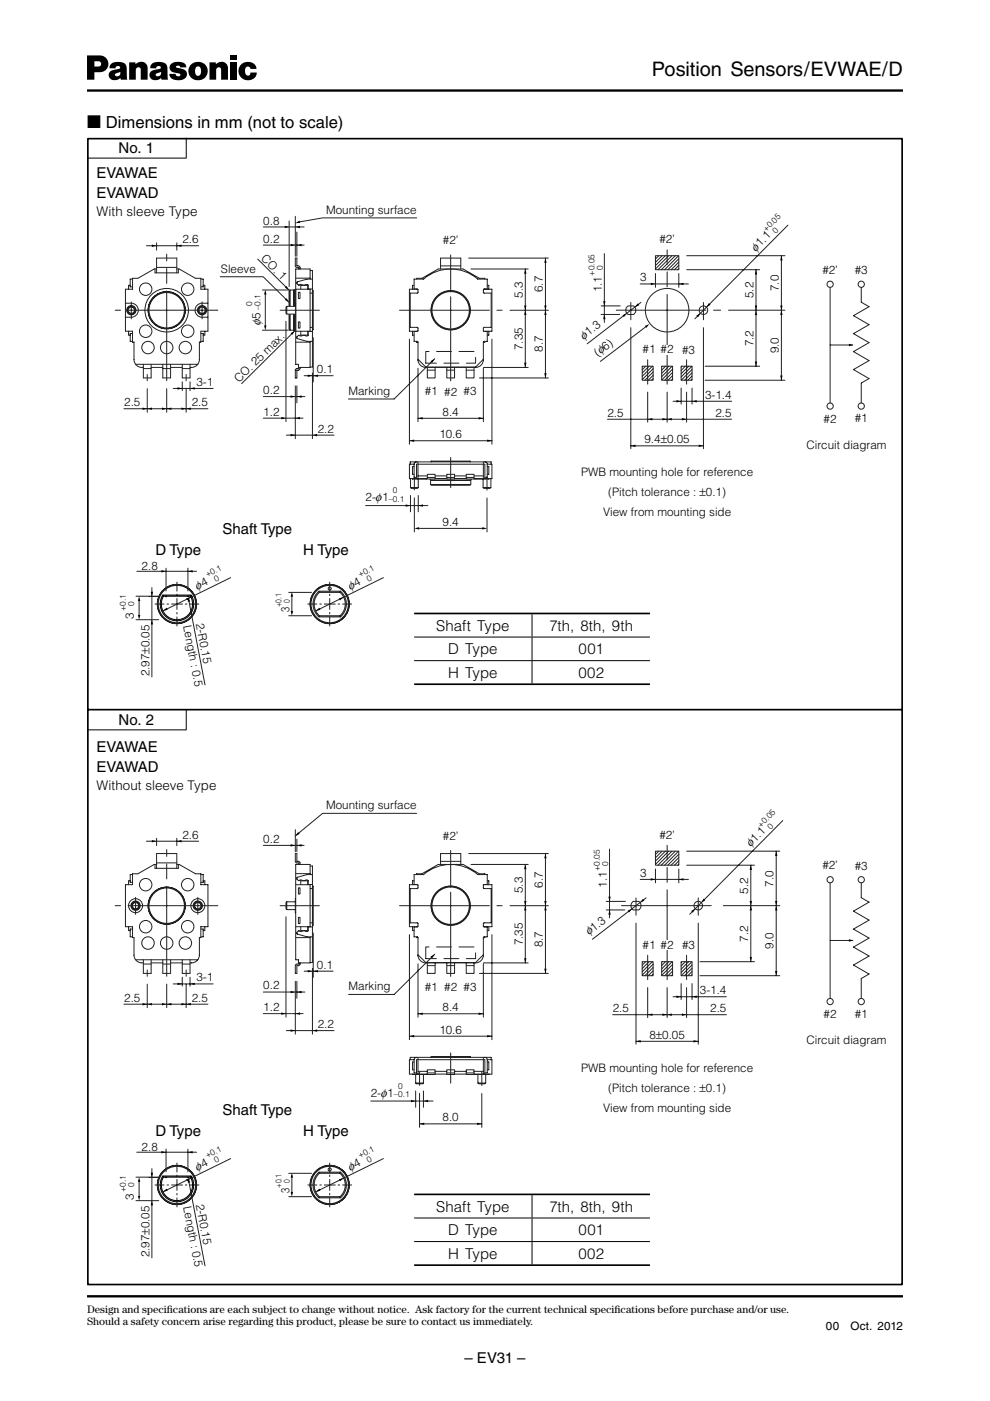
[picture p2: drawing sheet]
<svg xmlns="http://www.w3.org/2000/svg" width="210mm" height="297mm" viewBox="0 0 210 297" stroke-linecap="round" stroke-linejoin="round" font-family="sans-serif">
<path d="M18.5 19.2h173M18.5 274.8h173" fill="none" stroke="#000" stroke-width=".49"/>
<path d="M18.5 11.8h2.5a1.79 1.79 0 0 1 2 1.8 1.79 1.79 0 0 1-2 1.7h-1v-1.2h.6a.59 .59 0 0 0 .8-.4 .59 .59 0 0 0-.5-.7h-.9v3.9h-1.5zM23.5 13.6a2.6 2.6 0 0 1 3.2 .2l.3 3.1h-1.3l-.3-1 .1-.7-.2 .1a.82 .82 0 0 0-.9 .7 .64 .64 0 0 0 1-.1l.1 .6a1.3 1.3 0 0 1-1.7 .4 1.3 1.3 0 0 1-.6-1.6l.6-.4 1.2-.3a.36 .36 0 0 0 .5-.4 .36 .36 0 0 0-.6-.2l-.3 .1-.1 .4h-1.3l.1-.5zM27.4 13.2h1.3v.4a1.43 1.43 0 0 1 1.6-.5 1.43 1.43 0 0 1 1 1.4v2.4h-1.5v-2.1a.53 .53 0 0 0-.5-.6 .53 .53 0 0 0-.5 .7v2h-1.4zM32.1 13.6a2.6 2.6 0 0 1 3.2 .2l.4 3.1h-1.4l-.3-1 .1-.7-.1 .1a.82 .82 0 0 0-1 .7 .64 .64 0 0 0 1-.1l.1 .6a1.3 1.3 0 0 1-1.6 .4 1.3 1.3 0 0 1-.7-1.6l.6-.4 1.3-.3a.36 .36 0 0 0 .4-.4 .36 .36 0 0 0-.6-.2l-.3 .1-.1 .4h-1.2v-.5zM36.2 13.6a2.5 2.5 0 0 1 3.2 .1l.1 .6h-1.3a.4 .4 0 0 0-.4-.5 .4 .4 0 0 0-.4 .5l.9 .2a1.24 1.24 0 0 1 1.3 1.2 1.24 1.24 0 0 1-1.3 1.3 1.89 1.89 0 0 1-2.4-1.1v-.2h1.3a.47 .47 0 0 0 .5 .5 .47 .47 0 0 0 .5-.5l-.4-.2a1.59 1.59 0 0 1-1.9-1.2zM40.5 13.7a2.02 2.02 0 0 1 2.9 0 2.02 2.02 0 0 1-.1 2.9l-.8-.8a1.18 1.18 0 0 0-.5-1.7 1.18 1.18 0 0 0-.2 1.9l.2 .1 .5-.3 .8 .8a2.03 2.03 0 0 1-2.8-.2 2.03 2.03 0 0 1 0-2.7zM44.4 13.2h1.3l.1 .4a1.43 1.43 0 0 1 1.6-.5 1.43 1.43 0 0 1 .9 1.4v2.4h-1.4v-2.1a.53 .53 0 0 0-.6-.6 .53 .53 0 0 0-.5 .7v2h-1.4zM48.8 11.8h1.4v.9h-1.4zM48.8 13.2h1.4v3.7h-1.4zM51 13.8a1.88 1.88 0 0 1 2-.7 1.88 1.88 0 0 1 1.4 1.5h-1.3a.63 .63 0 0 0-.8-.5 .63 .63 0 0 0-.4 .9 .7 .7 0 0 0 .2 .8 .7 .7 0 0 0 .8 .1l.2-.5h1.3a1.95 1.95 0 0 1-1.7 1.6 1.95 1.95 0 0 1-2-1.2l-.1-1z" fill="#000"/>
<path d="M18.6 29.4h172.7v242.9h-172.7zM18.6 150.5h172.7" fill="none" stroke="#000" stroke-width=".35"/>
<g fill="none" stroke="#231f20" stroke-width=".21" stroke-dasharray="19 1.6 3.2 1.6">
<path d="M27.8 67.6v-3.6M42.8 67.6v-3.6M46.2 65.8h-21.8M84.7 65.8h21.8M95.6 61.9v-7.8M130.7 65.8h22.1M133.7 67.8v-3.7M149.1 67.8v-3.7M31.2 80.7v-1.3M35.3 80.7v-26.8M39.5 80.7v-1.3M95.6 80.8v-17.9"/>
<path d="M137.3 81.5v-5.2M141.4 81.5v-28.5M145.6 81.5v-5.2M87.9 103.9v-2.9M103.3 103.9v-2.9"/>
</g>
<g fill="none" stroke="#231f20" stroke-width=".21">
<path d="M28.1 59.2h-.5v1.6h.5M31 52.1h11.1M32.9 57v.9h4.9v-.9M33.2 57h-.5l-3.5 2h-1.1v2.3h-1.5v8.9h1.5v2.3h.3v3.7a1.69 1.69 0 0 0 2 1.7M33.2 51.5v1.5M33.2 57.9v-3.2h4.3v3.2M33.2 56.7h4.3M37.5 57h.5l3.4 2h1.2v2.3h1.5v8.9h-1.5v2.3h-.3v3.7a1.69 1.69 0 0 1-2 1.7M37.5 51.5v1.5M42.6 59.2h.5v1.6h-.5M55.8 52h8.7M62.6 45.9v8.4"/>
<path d="M62.6 54.7v1.7M62.7 59h3M62.9 49.2v5.1M62.9 54.7v1.7h.4M62.9 56.7h.4M65.7 57v2.2M88.3 59.2v-.2h1.1l3.5-2h5.3l3.5 2h1.1v.2M88.3 46.2h-19.9l-5.1 .9M93.4 57v-2.3h4.3v2.3M93.4 56.4h4.3M99.4 54.7h16.9M99.9 57h12.1"/>
<path d="M111.4 57v20.9M115.6 54.7v25.4M128.1 53.8v14.6M139 54.2h4.9v3h-4.9zM139 58v2.9M139.7 54.2l-.7 .7M140.4 54.2l-1.4 1.4M141.1 54.2l-2.1 2.1M141.8 54.2l-2.8 2.8M142.5 54.2l-3 3M143.2 54.2l-3 3M143.9 54.2l-3 3"/>
<path d="M143.9 58v2.9M143.9 57l-.2 .2M143.9 56.3l-.9 .9M143.9 55.6l-1.6 1.6M143.9 54.9l-2.3 2.3M145.6 54.2h20.8M145.6 57.2h15.5M160.3 57.2v20.4M165.7 54.2v26.4M167.1 47.7l-19.8 19.9M26.6 64.3a2.28 2.28 0 0 1 2.4 .6 1.48 1.48 0 0 1 .2 1.5 1.48 1.48 0 0 1-1.4 .9h-1.2M27.3 70.2v.9h.3"/>
<path d="M27.6 60.5h-.3v.8M28.1 70.7h-.5v1.7h.5M28.7 77.2h13.2M30.4 77.2v2.9h1.6v-2.9M30.4 78.1h1.6M32 77.9h2.5M34.5 77.2v2.9h1.7v-2.9M34.5 78.1h1.7M36.2 77.9h2.4M38.6 77.2v2.9h1.7v-2.9M38.6 78.1h1.7M42.6 70.7h.5v1.7h-.5"/>
<path d="M43.1 60.5h.3v.8M43.4 70.2v.9h-.3M44.1 64.3a2.28 2.28 0 0 0-2.5 .6 1.48 1.48 0 0 0-.1 1.5 1.48 1.48 0 0 0 1.3 .9h1.3M60.6 65.1l.2-.1v1.6l-.2-.2zM60.6 68.1v21.3M61.3 61.7l.2-.2v8.5l-.2-.2zM61.5 61.5h.8v8.5h-.8zM62.3 61.5l.4-.2v8.9l-.4-.2zM62.6 64.3v3M62.7 70.2h3M62.7 72.5h3M62.7 61.3h3"/>
<path d="M63.3 62h.3v1.3h-.3zM63.8 60.5h1.5v.8M64.5 79.7h6.1M65.3 70.2v.9h-1.5M65.7 61.3v9M65.7 72.4v5.5M66.2 79.1v13.9M66.4 71.6v9.4M86.8 71.9v22.3M87.5 70.2v.9h.3M87.8 60.5h-.3v.8M88.3 61.3h-1.5v8.9l1.5 .1"/>
<path d="M88.3 72.4v.1h.3M88.6 76.3a1.65 1.65 0 0 0 1.7 1.6h10.5a1.65 1.65 0 0 0 1.7-1.6M88.6 72.5l-.1-.1h-.7v-2.1l.8-.1v-.7l-1.6-.1v-7.3h1.5l.1-.1v-.7h-.8v-2.1h2a8.7 8.7 0 0 1 11.5 0h2v2.1h-.8v.7l.1 .1h1.5v7.3l-1.6 .1v.7l.8 .1v2.1h-.7l-.1 .1M88.6 72.5v3.9M88.6 78.1v11.3M88.6 76.2l1.7 1.6h10.5l1.7-1.6M90.6 77.9v2.2h1.7v-2.2M90.6 78.5h1.7M92.2 76.1l-8.6 8.5h-9.7M94.7 77.9v2.2h1.7v-2.2M94.7 78.5h1.7M98.9 77.9v2.2h1.6v-2.2"/>
<path d="M98.9 78.5h1.6M102.5 72.5v3.9M102.5 78.1v11.3M102.5 77.9h9.5M102.8 61.3h1.5v8.9l-1.5 .1M102.8 72.4v.1h-.3M103.3 60.5h.3v.8M103.6 70.2v.9h-.3M104.3 71.9v22.3M108.1 65.8h8.2M127.4 64.9h4.1M127.4 66.7h4"/>
<path d="M132.9 65.1l.3-.2h1.1a1.07 1.07 0 0 1 0 1.8h-1.1l-.4-.4a1.07 1.07 0 0 1 .1-1.2zM133.7 69.5v25.6M135.7 60.2h10.3M135.9 64.1l-11.4 8.8M136.2 77.6h2.3v3h-2.3zM136.2 77.6v.1M136.9 77.6l-.7 .8M137.6 77.6l-1.4 1.5M138.3 77.6l-2.1 2.2M138.5 79.6l-1.1 1M138.5 78.9l-1.8 1.7M138.5 78.2l-2.3 2.3"/>
<path d="M140.3 77.6h2.3v3h-2.3zM140.4 77.6l-.1 .2M141.1 77.6l-.8 .9M141.8 77.6l-1.5 1.6M142.5 77.6l-2.2 2.3M142.6 79.7l-1 .9M142.6 79l-1.7 1.6M142.6 78.3l-2.3 2.3M144.4 77.6h2.3v3h-2.3zM144.6 77.6l-.2 .2M145.3 77.6l-.9 .9M146 77.6l-1.6 1.6"/>
<path d="M146.7 77.6l-2.3 2.3M146.7 79.7l-.9 .9M146.7 79l-1.6 1.6M146.7 78.3l-2.3 2.3M149.1 69.5v25.6M149.5 77.6h11.6M154.5 65.8h11.9M176 73.1h4.8M176 60.9v24.5M182.6 60.9v3.2l1.7 .9-3.3 1.9 3.3 1.9-3.3 1.9 3.3 1.9-3.3 1.9 3.3 2-3.3 1.9 3.3 1.9-1.7 .9v4.2M26.3 86.7h17.8M31.2 82.4v5"/>
<path d="M35.3 82.4v5M36.7 82.4h8.5M38.6 80.9v1.9M39.5 82.4v5M40.3 80.9v1.9M55.8 84.1h8.8M55.8 88.7h8.5M60.7 92.3h10.1M62.6 81.8v11.2M62.9 81.8v3.6M86.8 93.4h17.5M87 98.4v-.5h17.1v.5"/>
<path d="M87.8 98.4h-1v3.1h3.8M87.8 98.9h-.3v1.7h.3M87.8 98.4v2.8h.5M88.3 97.9l-.3 .1-.2 .4M88.6 88.7h13.9M88.6 97.9v3.6M91.4 97.9v-.1h8.3v.1M101.7 80.1h14.6M102.5 97.9v3.6M102.8 97.9l.3 .1 .2 .4M103.3 98.4h1v3.1h-3.8M103.3 98.9h.3v1.7h-.3"/>
<path d="M103.3 98.4v2.8h-.5M128.8 88.9h26.3M133.7 94.5h15.4M137.3 83.1v6.4M138.5 80.3l-.4 .3M141.4 83.1v6.4M142.6 80.4l-.3 .2M142.7 85.1h12.4M144.4 82.3v3.4M145.6 83.1v6.4M146.7 82.3v3.4M146.7 80.4l-.2 .2"/>
<path d="M149.5 80.6h16.9M77.5 107.2h13.2M87 103.4h1.7l-.2 .1h-1.3zM87 101.6v1.8M87 105.1v3.4M87.5 101.5h2.9M87.9 105.6v7.2M88.3 101.5v-3.1h14.5v3.1M88.5 112h14.2M88.6 100.9h2M88.7 101.6v1.8M88.7 105.1v3.4"/>
<path d="M92.3 101.5h2.4M92.3 100.9h2.4M96.4 101.5h2.5M96.4 100.9h2.5M100.5 100.9h2M100.7 101.5h2.9M102.4 103.4h1.7l-.2 .1h-1.3zM102.4 101.6v1.8M103.3 105.6v7.2M104.1 101.6v1.8"/>
<circle cx="27.8" cy="65.8" r=".82"/>
<circle cx="27.8" cy="65.8" r=".99"/>
<circle cx="27.8" cy="65.8" r=".66"/>
<circle cx="30.9" cy="70.2" r="1.32"/>
<circle cx="30.9" cy="61.3" r="1.32"/>
<circle cx="31.4" cy="73.7" r="1.32"/>
<circle cx="35.3" cy="65.8" r="3.9"/>
<circle cx="35.3" cy="65.8" r="4.6"/>
<circle cx="35.3" cy="65.8" r="3.8"/>
<circle cx="35.3" cy="73.7" r="1.32"/>
<circle cx="39.3" cy="73.7" r="1.32"/>
<circle cx="39.8" cy="70.2" r="1.32"/>
<circle cx="39.8" cy="61.3" r="1.32"/>
<circle cx="42.8" cy="65.8" r=".66"/>
<circle cx="42.8" cy="65.8" r=".83"/>
<circle cx="42.8" cy="65.8" r=".99"/>
<circle cx="95.6" cy="65.8" r="4.1"/>
<circle cx="95.6" cy="65.8" r="4.2"/>
<circle cx="95.6" cy="65.8" r="4"/>
<circle cx="149.1" cy="65.8" r=".91"/>
<circle cx="176" cy="60.3" r=".66"/>
<circle cx="182.6" cy="60.3" r=".66"/>
<circle cx="176" cy="86.1" r=".66"/>
<circle cx="182.6" cy="86.1" r=".66"/>
</g>
<path d="M90.3 74.5h10.5v2.5h-10.5z" fill="none" stroke="#231f20" stroke-width=".21" stroke-dasharray="3.2 1.6"/>
<path d="M60.8 65h1.8v1.6h-1.8z" fill="#fff" stroke="#231f20" stroke-width=".21"/>
<g fill="none" stroke="#231f20" stroke-width=".21">
<path d="M62.6 56.4l.3 .3M62.6 54.7h.3M63.3 56.4l.3 .1v.5M63.3 56.7v.3M65.7 57h-3v20.2h.6v1l-.6 .1-.1 1.8h.3v-1.6l.5-.1 .2-.5M65.7 57.4h.5v20.4h-.5M66.2 59.2h-1.1l-2 .6-.2 .1v.2l.4 .4 .4-.2 .4 .2 1.1-.2 .1 .2v.8h.9M62.6 64.3h.1M62.6 67.3h.1M63.3 68.3h.3v1.3h-.3zM63.3 77.9h2.4M63.8 60.5v.8"/>
<path d="M63.8 70.2v.9M65.7 69.4h.5M65.7 62.1h.5M66.2 70.3h-.9v.8l-.2 .2-.4-.2h-.6l-.3 .2-.5-.2-.4 .3 .2 .4 2 .6h1.1M66.2 61.7h.2v8.2h-.2"/>
</g>
<path d="M140.1 73.2h2.7v2h-2.7z" fill="#fff"/>
<g fill="#000">
<path d="M32.2 51.9l1 .2-1 .3zM37.5 52.1l1-.2v.5zM60.4 47.9l1 .2-1 .3zM61.6 51.7l1 .3-1 .2zM62.6 47.3l.9-.5 .1 .5zM62.6 48.1l1-.2v.5zM62.9 52l1-.3v.5zM111.4 57l.2 1h-.5zM115.6 54.7l.3 1h-.5zM143.9 60.2l1-.2v.5zM160.3 57.2l.2 1h-.5zM165.7 54.2l.2 1h-.5z"/>
<path d="M56 69h.5l-.2 1zM56.3 61.4l.2 1h-.5zM60.7 63.2l.6 .9-.9-.5zM60.7 60.6l.6 .9-.9-.5zM61.6 70.6l.9-.5-.5 .9zM65.2 79.4l1 .3-1 .2zM66.4 79.7l1-.3v.5zM91.3 76.6l.9-.5-.6 .8zM111.1 64.8h.5l-.2 1zM111.1 76.9h.5l-.2 1zM111.4 65.8l.2 1h-.5zM115.4 64.8h.5l-.3 1z"/>
<path d="M115.4 79.1h.5l-.3 1zM115.6 65.8l.3 1h-.5zM127.9 63.9h.5l-.3 1zM128.1 66.7l.3 1h-.5zM132 66.8l.9-.4-.6 .8zM135.2 64.3l.3 .4-.9 .4zM136.7 69.1l1-.4-.7 .8zM138 60l1 .2-1 .3zM147.6 66.9l.9-.5-.5 .9zM150.3 64.3l.3 .3-.8 .5zM160 64.8h.5l-.2 1zM160 76.6h.5l-.2 1z"/>
<path d="M160.3 65.8l.2 1h-.5zM165.4 64.8h.5l-.2 1zM165.4 79.6h.5l-.2 1zM165.7 65.8l.2 1h-.5zM180 72.9l1 .2-1 .3zM30.2 86.4l1 .3-1 .2zM31.2 86.7l1-.3v.5zM34.3 86.4l1 .3-1 .2zM35.3 86.7l1-.3v.5zM37.6 82.1l1 .3-1 .2zM38.5 86.4l1 .3-1 .2zM39.5 86.7l1-.3v.5z"/>
<path d="M40.3 82.4l1-.3v.5zM59.6 88.4l1 .3-1 .2zM61.6 92l1 .3-1 .2zM61.6 83.8l1 .3-1 .2zM62.6 88.7l1-.3v.5zM62.9 84.1l1-.3v.5zM66.2 92.3l1-.3v.5zM86.8 93.4l1-.2v.5zM88.6 88.7l1-.3v.5zM101.5 88.4l1 .3-1 .2zM103.3 93.2l1 .2-1 .3zM133.7 94.5l1-.2v.5z"/>
<path d="M137.3 88.9l1-.3v.5zM140.4 88.6l1 .3-1 .2zM141.4 88.9l1-.3v.5zM143.4 84.8l1 .3-1 .2zM144.6 88.6l1 .3-1 .2zM146.7 85.1l1-.3v.5zM148.1 94.3l1 .2-1 .3zM86 106.9l1 .3-1 .2zM87.9 112l1-.2v.5zM88.7 107.2l1-.3v.5zM102.3 111.8l1 .2-1 .3z"/>
</g>
<g fill="none" stroke="#231f20" stroke-width=".21">
<path d="M46.7 58.7h9.1l5.5 5.4M54.6 54.9l6.7 6.6M55.8 48.1h8.7M61.3 46.9v13.9M55.6 70h5.5M55.6 61.5h5.5M56.3 62v7.4M62.5 70.1l-11.3 11.2M137.1 69.2l-9.8 7.4M91.1 101.5h8.9l-.2 .3h-8.5zM91.3 102.7h8.5l-.1 .2h-8.2zM91.3 101.8h8.5v.9h-8.5z"/>
<circle cx="141.4" cy="65.8" r="4.6"/>
</g>
<path d="M67.7 65.8h-8.3" fill="none" stroke="#231f20" stroke-width=".21" stroke-dasharray="19 1.6 3.2 1.6"/>
<g fill="#fff" stroke="#231f20" stroke-width=".21">
<path d="M94.7 100.6h1.7v1h-1.7z"/>
<path d="M98.9 100.6h1.6v1h-1.6z"/>
<path d="M90.6 100.6h1.7v1h-1.7z"/>
</g>
<g fill="none" stroke="#231f20" stroke-width=".21">
<path d="M90.6 101.2h1.7M94.7 101.2h1.7M98.9 101.2h1.6M31 178.4h11.1M33.2 177.7v1.6M37.5 177.7v1.6M55.8 179.2h8.7M62.6 175.9v4.7M62.9 177.9v2.7M88.3 172.4h-19.9l-5.8 4.8M166 174l-19.8 19.8M27.3 196.5v.8h.3"/>
<path d="M27.6 186.7h-.3v.9M28.1 197h-.5v1.6h.5M28.1 185.4h-.5v1.7h.5M32.9 183.3v.8h4.9v-.8M33.2 183.3h-.5l-3.5 2h-1.1v2.3h-1.5v8.9h1.5v2.3h.3v3.7a1.69 1.69 0 0 0 2 1.7M33.2 184.1v-3.1h4.3v3.1M33.2 182.9h4.3M37.5 183.3h.5l3.4 2h1.2v2.3h1.5v8.9h-1.5v2.3h-.3v3.7a1.69 1.69 0 0 1-2 1.7M42.6 197h.5v1.6h-.5M42.6 185.4h.5v1.7h-.5M43.1 186.7h.3v.9M43.4 196.5v.8h-.3"/>
<path d="M60.6 191.4l.2-.2v1.7l-.2-.2zM60.6 194.4v21.3M60.8 192.9h1.8M60.8 191.2h1.8M62.7 190.5v3M62.7 196.5h3M62.7 185.2h3M62.7 198.8h3M62.7 187.6h3M63.3 188.2h.3v1.4h-.3zM63.3 194.5h.3v1.3h-.3zM63.3 183.3v-.3l-.6-.2-.1-1.8h.3v1.6l.5 .1 .2 .6"/>
<path d="M63.8 187.6v-.9h1.5v.9M63.8 196.5v.8h1.5v-.8M65.7 185.4v-2.1h-3v20.2h.6v.9l-.6 .2-.1 1.8h.3v-1.7h.5l.2-.5M65.7 183.6h.5v20.5h-.5M65.7 198.6v5.6h-2.4M65.7 188.4h.5M65.7 195.7h.5M65.7 187.5v9M66.2 196.5h-.9v.8l-.2 .2-.4-.2h-.6l-.3 .2-.5-.2-.4 .4 .2 .3 2 .6h1.1M66.2 185.4h-1.1l-2 .6-.2 .2v.2l.4 .3 .4-.2 .4 .2 1.1-.1 .1 .1v.8h.9M66.2 187.9h.2v8.3h-.2M66.4 197.8v9.4"/>
<path d="M86.8 198.2v22.2M87.5 196.5v.8h.3M87.8 186.7h-.3v.9M88.3 185.4v-.1h1.1l3.5-2h5.3l3.5 2h1.1v.1M88.3 187.5l-1.5 .1v8.9h1.5M88.3 198.6v.2h.3M88.6 198.8l-.1-.2h-.7v-2.1h.8v-.8h-1.6v-7.3h1.5l.1-.2v-.6l-.8-.1v-2.1h2a8.7 8.7 0 0 1 11.5 0h2v2.1l-.8 .1v.6l.1 .2h1.5v7.3h-1.6v.8h.8v2.1h-.7l-.1 .2M88.6 198.8v3.9M93.4 183.3v-2.3h4.3v2.3M93.4 182.6h4.3M99.4 181h16.9M99.9 183.3h12.1"/>
<path d="M102.5 198.8v3.9M102.8 187.5l1.5 .1v8.9h-1.5M102.8 198.6v.2h-.3M103.3 186.7h.3v.9M103.6 196.5v.8h-.3M104.3 198.2v22.2M108.1 192h8.2M111.4 183.3v20.9M115.6 181v25.4M128.5 191.1h4.1M128.5 192.9h4M129.2 180v14.6"/>
<path d="M134 191.3l.3-.2h1.1a1.07 1.07 0 0 1 0 1.8h-1.1l-.4-.3a1.07 1.07 0 0 1 .1-1.3zM134.8 195.7v25.7M135.7 186.5h10.3M137 190.4l-11.4 8.7M139 180.5h4.9v2.9h-4.9zM139 184.2v3M139.7 180.5l-.7 .7M140.4 180.5l-1.4 1.4M141.1 180.5l-2.1 2.1M141.8 180.5l-2.8 2.8M142.5 180.5l-3 2.9M143.2 180.5l-3 2.9"/>
<path d="M143.9 180.5l-3 2.9M143.9 184.2v3M143.9 183.2l-.2 .2M143.9 182.5l-.9 .9M143.9 181.8l-1.6 1.6M143.9 181.1l-2.3 2.3M145.6 180.5h19.7M145.6 183.4h14.4M148 195.7v25.7M153.4 192h11.9M159.2 183.4v20.5M164.6 180.5v26.4"/>
<path d="M176 199.4h4.8M176 187.2v24.5M182.6 187.2v3.1l1.7 1-3.3 1.9 3.3 1.9-3.3 1.9 3.3 1.9-3.3 1.9 3.3 1.9-3.3 1.9 3.3 1.9-1.7 1v4.2M26.3 212.9h17.8M28.7 203.5h13.2M30.4 204.4h1.6M30.4 203.5v2.9h1.6v-2.9M31.2 208.7v5M32 204.2h2.5M34.5 204.4h1.7M34.5 203.5v2.9h1.7v-2.9M35.3 208.7v5"/>
<path d="M36.2 204.2h2.4M36.7 208.6h8.5M38.6 203.5v2.9h1.7v-2.9M38.6 207.2v1.9M38.6 204.4h1.7M39.5 208.7v5M40.3 207.2v1.9M55.8 210.3h8.8M55.8 214.9h8.5M60.7 218.5h10.1M62.6 208.1v11.2M62.9 208.1v3.6"/>
<path d="M64.5 205.9h6.1M66.2 205.4v13.9M86.8 219.7h17.5M88.6 202.5a1.65 1.65 0 0 0 1.7 1.7h10.5a1.65 1.65 0 0 0 1.7-1.7M88.6 214.9h13.9M88.6 204.3v11.4M88.6 202.4l1.7 1.7h10.5l1.7-1.7M90.6 204.2v2.2h1.7v-2.2M90.6 204.7h1.7M92.2 202.3l-8.6 8.5h-9.7M94.7 204.2v2.2h1.7v-2.2M94.7 204.7h1.7"/>
<path d="M98.9 204.2v2.2h1.6v-2.2M98.9 204.7h1.6M101.7 206.4h14.6M102.5 204.3v11.4M102.5 204.2h9.5M129.9 215.1h24.1M136.2 203.9h2.3v3h-2.3zM136.2 203.9h.1M136.9 203.9l-.7 .7M137.3 209.4v6.4M137.6 203.9l-1.4 1.4M138.3 203.9l-2.1 2.1"/>
<path d="M138.5 206.5l-.4 .4M138.5 205.8l-1.1 1.1M138.5 205.1l-1.8 1.8M138.5 204.4l-2.3 2.3M140.3 203.9h2.3v3h-2.3zM140.4 203.9l-.1 .1M141.1 203.9l-.8 .8M141.4 209.4v6.4M141.8 203.9l-1.5 1.5M142.5 203.9l-2.2 2.2M142.6 206.6l-.3 .3M142.6 205.9l-1 1"/>
<path d="M142.6 205.2l-1.7 1.7M142.6 204.5l-2.3 2.3M142.7 211.3h11.3M144.4 203.9h2.3v3h-2.3zM144.4 208.5v3.4M144.6 203.9l-.2 .2M145.3 203.9l-.9 .9M145.6 209.4v6.4M146 203.9l-1.6 1.6M146.7 203.9l-2.3 2.3M146.7 208.5v3.4M146.7 206.7l-.2 .2"/>
<path d="M146.7 206l-.9 .9M146.7 205.3l-1.6 1.6M146.7 204.6l-2.3 2.3M148.4 206.9h16.9M148.4 203.9h11.6M78.6 233.4h13.2M87 224.7v-.5h17.1v.5M87.5 227.7h2.9M87.8 224.7h-1v3h3.8M87.8 225.2h-.3v1.6h.3M87.8 224.7v2.8h.5M88.1 229.6h1.7l-.2 .2h-1.3z"/>
<path d="M88.1 227.8v1.8M88.1 231.3v3.5M88.3 224.2h-.3l-.2 .5M88.3 227.7v-3h14.5v3M88.6 224.2v3.5M88.6 227.2h2M89 238.3h13.2M89 231.8v7.2M89.8 227.8v1.8M89.8 231.3v3.5M90.6 226.8h1.7v1h-1.7zM90.6 227.5h1.7"/>
<path d="M91.4 224.2v-.2h8.3v.2M92.3 227.7h2.4M92.3 227.2h2.4M94.7 226.8h1.7v1h-1.7zM94.7 227.5h1.7M96.4 227.7h2.5M96.4 227.2h2.5M98.9 226.8h1.6v1h-1.6zM98.9 227.5h1.6M100.5 227.2h2M100.7 227.7h2.9M101.3 229.6h1.7l-.2 .2h-1.3z"/>
<path d="M101.3 227.8v1.8M102.2 231.8v7.2M102.5 224.2v3.5M102.8 224.2h.3l.2 .5M103 227.8v1.8M103.3 224.7h1v3h-3.8M103.3 225.2h.3v1.6h-.3M103.3 224.7v2.8h-.5M134.8 220.8h13.2"/>
<circle cx="28.7" cy="192" r=".66"/>
<circle cx="28.7" cy="192" r=".82"/>
<circle cx="28.7" cy="192" r="1.49"/>
<circle cx="28.7" cy="192" r=".99"/>
<circle cx="30.9" cy="196.5" r="1.32"/>
<circle cx="30.9" cy="187.6" r="1.32"/>
<circle cx="31.4" cy="199.9" r="1.32"/>
<circle cx="35.3" cy="192" r="3.9"/>
<circle cx="35.3" cy="192" r="3.8"/>
<circle cx="35.3" cy="199.9" r="1.32"/>
<circle cx="39.3" cy="199.9" r="1.32"/>
<circle cx="39.8" cy="196.5" r="1.32"/>
<circle cx="39.8" cy="187.6" r="1.32"/>
<circle cx="41.9" cy="192" r=".66"/>
<circle cx="41.9" cy="192" r=".99"/>
<circle cx="41.9" cy="192" r="1.49"/>
<circle cx="41.9" cy="192" r=".83"/>
<circle cx="95.6" cy="192" r="4.1"/>
<circle cx="95.6" cy="192" r="4.2"/>
<circle cx="95.6" cy="192" r="4"/>
<circle cx="148" cy="192" r=".91"/>
<circle cx="176" cy="186.5" r=".66"/>
<circle cx="182.6" cy="186.5" r=".66"/>
<circle cx="176" cy="212.4" r=".66"/>
<circle cx="182.6" cy="212.4" r=".66"/>
</g>
<g fill="none" stroke="#231f20" stroke-width=".21" stroke-dasharray="19 1.6 3.2 1.6">
<path d="M95.6 103.4v-6.4M28.7 193.9v-3.6M41.9 193.9v-3.6M46.2 192h-21.8M67.7 192h-8.3M84.7 192h21.8M95.6 188.1v-7.8M131.8 192h19.9M134.8 194v-3.6M148 194v-3.6M31.2 207v-1.4M35.3 207v-26.9"/>
<path d="M39.5 207v-1.4M95.6 207v-17.8M137.3 207.7v-5.2M141.4 207.7v-28.5M145.6 207.7v-5.2M89 230.1v-2.8M95.6 229.7v-6.5M102.2 230.2v-2.9"/>
</g>
<path d="M90.3 200.8h10.5v2.4h-10.5z" fill="none" stroke="#231f20" stroke-width=".21" stroke-dasharray="3.2 1.6"/>
<path d="M140.1 199.4h2.7v2h-2.7z" fill="#fff"/>
<g fill="#000">
<path d="M29.2 130.4h.5l-.2 1zM29.5 126.4l.2 1h-.5zM32 125.5h.5l-.3 1zM32.2 131.4l.3 1h-.5zM34.2 120.9l1 .2-1 .3zM34.6 129.5l.7-.7 .3 .5zM39.5 126.9l1-.3-.8 .7zM39.9 126.6l.4 .9-.5 .1zM39.8 121.1l1-.2v.5zM61.6 129.5h.5l-.2 1zM61.9 125.5l.2 1h-.5zM66.9 129.5l.8-.7 .2 .5z"/>
<path d="M71.9 126.9l1-.3-.8 .7zM32.2 178.1l1 .3-1 .2zM37.5 178.4l1-.3v.5zM61.6 179l1 .2-1 .3zM63.2 176.4l.3 .4-.9 .4zM62.9 179.2l1-.2v.5zM111.1 191h.5l-.2 1zM111.4 183.3l.2 1h-.5zM111.4 192l.2 1h-.5zM115.4 191h.5l-.3 1zM115.6 181l.3 1h-.5zM115.6 192l.3 1h-.5z"/>
<path d="M129 190.1h.5l-.3 1zM129.2 192.9l.3 1h-.5zM133.1 193.1l.9-.4-.6 .8zM136.3 190.6l.3 .4-.9 .4zM138 186.2l1 .3-1 .2zM143.9 186.5l1-.3v.5zM146.5 193.2l.9-.6-.5 .9zM149.2 190.5l.3 .4-.8 .5zM158.9 191h.5l-.2 1zM159.2 183.4l.2 1h-.5zM159.2 192l.2 1h-.5zM164.3 191h.5l-.2 1z"/>
<path d="M164.6 180.5l.2 1h-.5zM164.6 192l.2 1h-.5zM180 199.1l1 .3-1 .2zM30.2 212.7l1 .2-1 .3zM31.2 212.9l1-.2v.5zM34.3 212.7l1 .2-1 .3zM35.3 212.9l1-.2v.5zM37.6 208.4l1 .2-1 .3zM38.5 212.7l1 .2-1 .3zM39.5 212.9l1-.2v.5zM40.3 208.6l1-.2v.5zM59.6 214.7l1 .2-1 .3z"/>
<path d="M61.6 218.3l1 .2-1 .3zM61.6 210.1l1 .2-1 .3zM62.6 214.9l1-.2v.5zM62.9 210.3l1-.2v.5zM65.2 205.7l1 .2-1 .3zM66.2 218.5l1-.2v.5zM66.4 205.9l1-.2v.5zM86.8 219.7l1-.3v.5zM88.6 214.9l1-.2v.5zM91.3 202.8l.9-.5-.6 .9zM101.5 214.7l1 .2-1 .3zM103.3 219.4l1 .3-1 .2z"/>
<path d="M111.1 203.2h.5l-.2 1zM115.4 205.4h.5l-.3 1zM137.3 215.1l1-.2v.5zM140.4 214.9l1 .2-1 .3zM141.4 215.1l1-.2v.5zM143.4 211.1l1 .2-1 .3zM144.6 214.9l1 .2-1 .3zM146.7 211.3l1-.2v.5zM158.9 202.9h.5l-.2 1zM164.3 205.9h.5l-.2 1zM87.1 233.2l1 .2-1 .3zM89 238.3l1-.3v.5z"/>
<path d="M89.8 233.4l1-.2v.5zM101.2 238l1 .3-1 .2zM134.8 220.8l1-.3v.5zM147 220.5l1 .3-1 .2zM29.2 253.6h.5l-.2 1zM29.5 249.6l.2 1h-.5zM32 248.6h.5l-.3 1zM32.2 254.6l.3 1h-.5zM34.2 244l1 .3-1 .2zM34.6 252.7l.7-.7 .3 .5zM39.5 250l1-.2-.8 .7zM39.9 249.8l.4 .9-.5 .1z"/>
<path d="M39.8 244.3l1-.3v.5zM61.6 252.7h.5l-.2 1zM61.9 248.7l.2 1h-.5zM66.9 252.7l.8-.7 .2 .5zM71.9 250l1-.2-.8 .7z"/>
</g>
<g fill="none" stroke="#231f20" stroke-width=".21">
<path d="M28.8 126.4h4.9M28.8 131.4h4.9M29 121.1h12.7M29.5 127.1v3.4M31.5 126.5h2.2M32.2 124.6v18.9M32.8 128.1h2M35.2 120.5v4.8M35.3 128.1h.5M36.3 128.1h2.5M37.5 123.4v2M37.5 125.9v.5"/>
<path d="M37.5 126.8v2.5M37.5 129.8v.4M37.5 130.7v2.1M39.2 128.1h.5M39.8 120.5v4.8M40 127.2l3.5 18M40.2 128.1h2M48.9 122.5l-14.3 7M61.2 125.6h4.8M61.2 130.5h4.8M61.9 126.1v3.8M65.2 128.1h2"/>
<path d="M67.6 125.3l.1 .3a3.3 3.3 0 0 0 0 4.9l-.1 .3a3.5 3.5 0 0 1 0-5.5zM67.6 130.8h4.6M67.6 125.3h4.6M67.7 125.6h4.4M67.7 130.5h4.4M67.7 128.1h.5M68.7 128.1h2.4M69.9 123.4v2M69.9 125.9v.5M69.9 126.8v2.5M69.9 129.8v.4M69.9 130.7v2.1"/>
<path d="M71.6 128.1h.5M72.2 125.3a3.5 3.5 0 0 1 0 5.5l-.1-.3a3.3 3.3 0 0 0 0-4.9zM72.6 128.1h2M81.3 122.5l-14.4 7M28.8 249.6h4.9M28.8 254.6h4.9M29 244.3h12.7M29.5 250.3v3.4M31.5 249.6h2.2M32.2 247.8v18.9M32.8 251.2h2M35.2 243.6v4.9"/>
<path d="M35.3 251.2h.5M36.3 251.2h2.5M37.5 246.5v2.1M37.5 249.1v.4M37.5 250v2.5M37.5 253v.4M37.5 253.9v2.1M39.2 251.2h.5M39.8 243.6v4.9M40 250.3l3.5 18.1M40.2 251.2h2M48.9 245.6l-14.3 7.1"/>
<path d="M61.2 248.8h4.8M61.2 253.7h4.8M61.9 249.3v3.8M65.2 251.2h2M67.6 248.5l.1 .3a3.3 3.3 0 0 0 0 4.9l-.1 .3a3.5 3.5 0 0 1 0-5.5zM67.6 254h4.6M67.6 248.5h4.6M67.7 248.8h4.4M67.7 253.7h4.4M67.7 251.2h.5M68.7 251.2h2.4M69.9 246.5v2.1"/>
<path d="M69.9 249.1v.4M69.9 250v2.5M69.9 253v.4M69.9 253.9v2.1M71.6 251.2h.5M72.2 248.5a3.5 3.5 0 0 1 0 5.5l-.1-.3a3.3 3.3 0 0 0 0-4.9zM72.6 251.2h2M81.3 245.6l-14.4 7.1"/>
<circle cx="37.5" cy="128.1" r="4.2"/>
<circle cx="37.5" cy="128.1" r="4.1"/>
<circle cx="37.5" cy="128.1" r="4"/>
<circle cx="69.9" cy="128.1" r="4.1"/>
<circle cx="69.9" cy="128.1" r="4.2"/>
<circle cx="69.9" cy="128.1" r="4"/>
<circle cx="69.9" cy="124.8" r=".33"/>
<circle cx="37.5" cy="251.2" r="4.2"/>
<circle cx="37.5" cy="251.2" r="4.1"/>
<circle cx="37.5" cy="251.2" r="4"/>
<circle cx="69.9" cy="251.2" r="4.1"/>
<circle cx="69.9" cy="251.2" r="4.2"/>
<circle cx="69.9" cy="251.2" r="4"/>
<circle cx="69.9" cy="247.9" r=".33"/>
</g>
<g fill="none" stroke="#000" stroke-width=".21">
<path d="M18.5 33.5h21.1M39.5 29.2v4.2M34.5 126.2l.2 .2a3.3 3.3 0 0 0 2.8 5 3.3 3.3 0 0 0 2.9-5l.1-.2a3.6 3.6 0 0 1-3 5.4 3.6 3.6 0 0 1-3-5.4zM34.5 126.2h6M34.7 126.4h5.7M35.1 126.4h.2M35.2 126.3v.3M39.7 126.4h.3M39.8 126.3v.2M87.8 135.1h50M112.8 130.2v4.8M112.8 135.2v4.8"/>
<path d="M18.5 154.7h21.1M39.5 150.4v4.3M87.8 140.1h50M112.8 140.2v4.7M34.5 249.3l.2 .3a3.3 3.3 0 0 0 2.8 5 3.3 3.3 0 0 0 2.9-5l.1-.3a3.6 3.6 0 0 1-3 5.5 3.6 3.6 0 0 1-3-5.5zM34.5 249.3h6M34.7 249.6h5.7M35.1 249.6h.2M35.2 249.5v.3M39.7 249.6h.3M39.8 249.5v.2M87.8 258.2h50"/>
<path d="M112.8 253.4v4.7M112.8 258.3v4.8M87.8 263.2h50M112.8 263.3v4.8"/>
</g>
<path d="M87.8 130.1h50M87.8 145.1h50M87.8 253.2h50M87.8 268.2h50" fill="none" stroke="#000" stroke-width=".35"/>
<text font-size="4.2" x="138.2" y="16.1">Position Sensors/EVWAE/D</text>
<text font-size="3.9" x="18.5" y="27.1">■ Dimensions in mm (not to scale)</text>
<g font-size="3.2">
<text x="25.1" y="32.5">No. 1</text>
<text x="20.5" y="37.6">EVAWAE</text>
<text x="20.5" y="41.9">EVAWAD</text>
<text x="47.2" y="113.2">Shaft Type</text>
<text x="33" y="117.7">D Type</text>
<text x="64.3" y="117.7">H Type</text>
<text x="92.5" y="133.8">Shaft Type</text>
<text x="116.5" y="133.8">7th, 8th, 9th</text>
<text x="95" y="138.7">D Type</text>
<text x="95" y="143.7">H Type</text>
<text x="122.6" y="143.7">002</text>
<text x="122.7" y="138.7">001</text>
<text x="25.1" y="153.7">No. 2</text>
<text x="20.5" y="159.4">EVAWAE</text>
<text x="20.5" y="163.6">EVAWAD</text>
<text x="47.2" y="236.4">Shaft Type</text>
<text x="33" y="240.9">D Type</text>
<text x="64.3" y="240.9">H Type</text>
<text x="92.5" y="256.9">Shaft Type</text>
<text x="116.5" y="256.9">7th, 8th, 9th</text>
<text x="95" y="261.9">D Type</text>
<text x="122.7" y="261.9">001</text>
<text x="95" y="266.8">H Type</text>
<text x="122.6" y="266.8">002</text>
<text x="98.5" y="289">– EV31 –</text>
</g>
<g font-size="2.8">
<text x="20.5" y="45.8">With sleeve Type</text>
<text x="20.5" y="167.6">Without sleeve Type</text>
</g>
<g font-size="2.5">
<text x="55.8" y="47.8">0.8</text>
<text x="69.1" y="45.3">Mounting surface</text>
<text x="38.7" y="51.6">2.6</text>
<text x="55.8" y="51.6">0.2</text>
<text x="93.9" y="51.8">#2’</text>
<text x="139.8" y="51.6">#2’</text>
<text x="160.3" y="53.4" transform="rotate(-45 160.3 53.4)">φ1.1</text>
<text x="46.8" y="58">Sleeve</text>
<text x="55.2" y="55" transform="rotate(45 55.2 55)">CO. 1</text>
<text x="135.7" y="59.7">3</text>
<text x="174.4" y="58">#2’</text>
<text x="181.2" y="58.1">#3</text>
<text x="110.8" y="63.1" transform="rotate(-90 110.8 63.1)">5.3</text>
<text x="115.1" y="61.9" transform="rotate(-90 115.1 61.9)">6.7</text>
<text x="127.6" y="62" transform="rotate(-90 127.6 62)">1.1</text>
<text x="159.7" y="63.2" transform="rotate(-90 159.7 63.2)">5.2</text>
<text x="165.1" y="61.7" transform="rotate(-90 165.1 61.7)">7.0</text>
<text x="55.2" y="68.9" transform="rotate(-90 55.2 68.9)">φ5</text>
<text x="110.8" y="74.2" transform="rotate(-90 110.8 74.2)">7.35</text>
<text x="115.1" y="74.6" transform="rotate(-90 115.1 74.6)">8.7</text>
<text x="123.8" y="72.1" transform="rotate(-38 123.8 72.1)">φ1.3</text>
<text x="126.7" y="75.6" transform="rotate(-38 126.7 75.6)">(φ6)</text>
<text x="136.3" y="74.9">#1 #2</text>
<text x="144.6" y="75">#3</text>
<text x="159.7" y="73.4" transform="rotate(-90 159.7 73.4)">7.2</text>
<text x="165.1" y="74.9" transform="rotate(-90 165.1 74.9)">9.0</text>
<text x="41.6" y="81.8">3-1</text>
<text x="50.7" y="81.3" transform="rotate(-45 50.7 81.3)">CO. 25 max.</text>
<text x="55.8" y="83.5">0.2</text>
<text x="67.2" y="79.1">0.1</text>
<text x="73.9" y="83.7">Marking</text>
<text x="90.1" y="83.8">#1 #2 #3</text>
<text x="26.3" y="86.1">2.5</text>
<text x="40.6" y="86.1">2.5</text>
<text x="55.8" y="88.1">1.2</text>
<text x="93.8" y="88.1">8.4</text>
<text x="128.8" y="88.3">2.5</text>
<text x="149.5" y="84.5">3-1.4</text>
<text x="151.7" y="88.3">2.5</text>
<text x="174.6" y="89.6">#2</text>
<text x="181.2" y="89.6">#1</text>
<text x="67.4" y="91.7">2.2</text>
<text x="93.2" y="92.9">10.6</text>
<text x="136.7" y="94">9.4±0.05</text>
<text x="171" y="95.2">Circuit diagram</text>
<text x="123.2" y="101">PWB mounting hole for reference</text>
<text x="77.5" y="106.3">2-φ1</text>
<text x="129" y="105.2">(Pitch tolerance : ±0.1)</text>
<text x="93.8" y="111.5">9.4</text>
<text x="127.9" y="109.4">View from mounting side</text>
<text x="30" y="120.9">2.8</text>
<text x="41.9" y="125.1" transform="rotate(-27 41.9 125.1)">φ4</text>
<text x="74.3" y="125.1" transform="rotate(-27 74.3 125.1)">φ4</text>
<text x="28.4" y="131.2" transform="rotate(-90 28.4 131.2)">3</text>
<text x="61.4" y="129.8" transform="rotate(-90 61.4 129.8)">3</text>
<text x="38.8" y="132.7" transform="rotate(79 38.8 132.7)">Length : 0.5</text>
<text x="41.5" y="132.3" transform="rotate(79 41.5 132.3)">2-R0.15</text>
<text x="31.7" y="143.4" transform="rotate(-90 31.7 143.4)">2.97±0.05</text>
<text x="69.1" y="171.5">Mounting surface</text>
<text x="38.7" y="177.8">2.6</text>
<text x="55.8" y="178.8">0.2</text>
<text x="93.9" y="178.1">#2’</text>
<text x="139.8" y="177.9">#2’</text>
<text x="159.2" y="179.6" transform="rotate(-45 159.2 179.6)">φ1.1</text>
<text x="135.7" y="185.9">3</text>
<text x="174.4" y="184.3">#2’</text>
<text x="181.2" y="184.4">#3</text>
<text x="110.8" y="189.4" transform="rotate(-90 110.8 189.4)">5.3</text>
<text x="115.1" y="188.2" transform="rotate(-90 115.1 188.2)">6.7</text>
<text x="128.7" y="188.2" transform="rotate(-90 128.7 188.2)">1.1</text>
<text x="158.6" y="189.4" transform="rotate(-90 158.6 189.4)">5.2</text>
<text x="164" y="188" transform="rotate(-90 164 188)">7.0</text>
<text x="110.8" y="200.5" transform="rotate(-90 110.8 200.5)">7.35</text>
<text x="115.1" y="200.9" transform="rotate(-90 115.1 200.9)">8.7</text>
<text x="124.9" y="198.3" transform="rotate(-38 124.9 198.3)">φ1.3</text>
<text x="136.3" y="201.1">#1 #2</text>
<text x="144.6" y="201.3">#3</text>
<text x="158.6" y="199.7" transform="rotate(-90 158.6 199.7)">7.2</text>
<text x="164" y="201.2" transform="rotate(-90 164 201.2)">9.0</text>
<text x="41.6" y="208.1">3-1</text>
<text x="55.8" y="209.8">0.2</text>
<text x="67.2" y="205.4">0.1</text>
<text x="73.9" y="210">Marking</text>
<text x="26.3" y="212.4">2.5</text>
<text x="40.6" y="212.4">2.5</text>
<text x="55.8" y="214.4">1.2</text>
<text x="90.1" y="210">#1 #2 #3</text>
<text x="93.8" y="214.4">8.4</text>
<text x="129.9" y="214.6">2.5</text>
<text x="148.4" y="210.8">3-1.4</text>
<text x="150.6" y="214.6">2.5</text>
<text x="174.6" y="215.9">#2</text>
<text x="181.2" y="215.8">#1</text>
<text x="67.4" y="218">2.2</text>
<text x="93.2" y="219.1">10.6</text>
<text x="137.7" y="220.2">8±0.05</text>
<text x="171" y="221.4">Circuit diagram</text>
<text x="123.2" y="227.2">PWB mounting hole for reference</text>
<text x="78.6" y="232.6">2-φ1</text>
<text x="129" y="231.4">(Pitch tolerance : ±0.1)</text>
<text x="93.8" y="237.7">8.0</text>
<text x="127.9" y="235.7">View from mounting side</text>
<text x="30" y="244.1">2.8</text>
<text x="41.9" y="248.2" transform="rotate(-27 41.9 248.2)">φ4</text>
<text x="74.3" y="248.2" transform="rotate(-27 74.3 248.2)">φ4</text>
<text x="28.4" y="254.4" transform="rotate(-90 28.4 254.4)">3</text>
<text x="38.8" y="255.9" transform="rotate(79 38.8 255.9)">Length : 0.5</text>
<text x="41.5" y="255.5" transform="rotate(79 41.5 255.5)">2-R0.15</text>
<text x="61.4" y="252.9" transform="rotate(-90 61.4 252.9)">3</text>
<text x="31.7" y="266.6" transform="rotate(-90 31.7 266.6)">2.97±0.05</text>
<text x="175.1" y="281.9">00</text>
<text x="180.3" y="281.9">Oct. 2012</text>
</g>
<g font-size="2.3">
<text x="18.5" y="280.9">Should a safety concern arise regarding this product, please be sure to contact us immediately.</text>
<text x="18.5" y="278.5">Design and specifcations are each subject to change without notice. Ask factory for the current technical specifcations before purchase and/or use.</text>
<text x="35.4" y="278.5">i</text>
<text x="130.3" y="278.5">i</text>
</g>
<g font-size="1.8">
<text x="162.4" y="49.3" transform="rotate(-45 162.4 49.3)">+0.05</text>
<text x="164.5" y="49.7" transform="rotate(-45 164.5 49.7)">0</text>
<text x="126.1" y="58.5" transform="rotate(-90 126.1 58.5)">+0.05</text>
<text x="127.8" y="57.3" transform="rotate(-90 127.8 57.3)">0</text>
<text x="53.5" y="64.8" transform="rotate(-90 53.5 64.8)">0</text>
<text x="55.3" y="65.7" transform="rotate(-90 55.3 65.7)">–0.1</text>
<text x="82.4" y="106.4">–0.1</text>
<text x="83.3" y="104.6">0</text>
<text x="43.9" y="122.4" transform="rotate(-27 43.9 122.4)">+0.1</text>
<text x="45.7" y="123.4" transform="rotate(-27 45.7 123.4)">0</text>
<text x="76.3" y="122.4" transform="rotate(-27 76.3 122.4)">+0.1</text>
<text x="78.1" y="123.4" transform="rotate(-27 78.1 123.4)">0</text>
<text x="26.7" y="129.6" transform="rotate(-90 26.7 129.6)">+0.1</text>
<text x="28.5" y="128.4" transform="rotate(-90 28.5 128.4)">0</text>
<text x="59.7" y="128.7" transform="rotate(-90 59.7 128.7)">+0.1</text>
<text x="61.5" y="127.8" transform="rotate(-90 61.5 127.8)">0</text>
<text x="161.3" y="175.5" transform="rotate(-45 161.3 175.5)">+0.05</text>
<text x="163.4" y="175.9" transform="rotate(-45 163.4 175.9)">0</text>
<text x="127.2" y="184.7" transform="rotate(-90 127.2 184.7)">+0.05</text>
<text x="128.9" y="183.5" transform="rotate(-90 128.9 183.5)">0</text>
<text x="83.5" y="232.6">–0.1</text>
<text x="84.4" y="230.9">0</text>
<text x="43.9" y="245.6" transform="rotate(-27 43.9 245.6)">+0.1</text>
<text x="76.3" y="245.6" transform="rotate(-27 76.3 245.6)">+0.1</text>
<text x="28.5" y="251.6" transform="rotate(-90 28.5 251.6)">0</text>
<text x="45.7" y="246.6" transform="rotate(-27 45.7 246.6)">0</text>
<text x="59.7" y="251.9" transform="rotate(-90 59.7 251.9)">+0.1</text>
<text x="61.5" y="250.9" transform="rotate(-90 61.5 250.9)">0</text>
<text x="78.1" y="246.6" transform="rotate(-27 78.1 246.6)">0</text>
<text x="26.7" y="252.7" transform="rotate(-90 26.7 252.7)">+0.1</text>
</g>
</svg>
